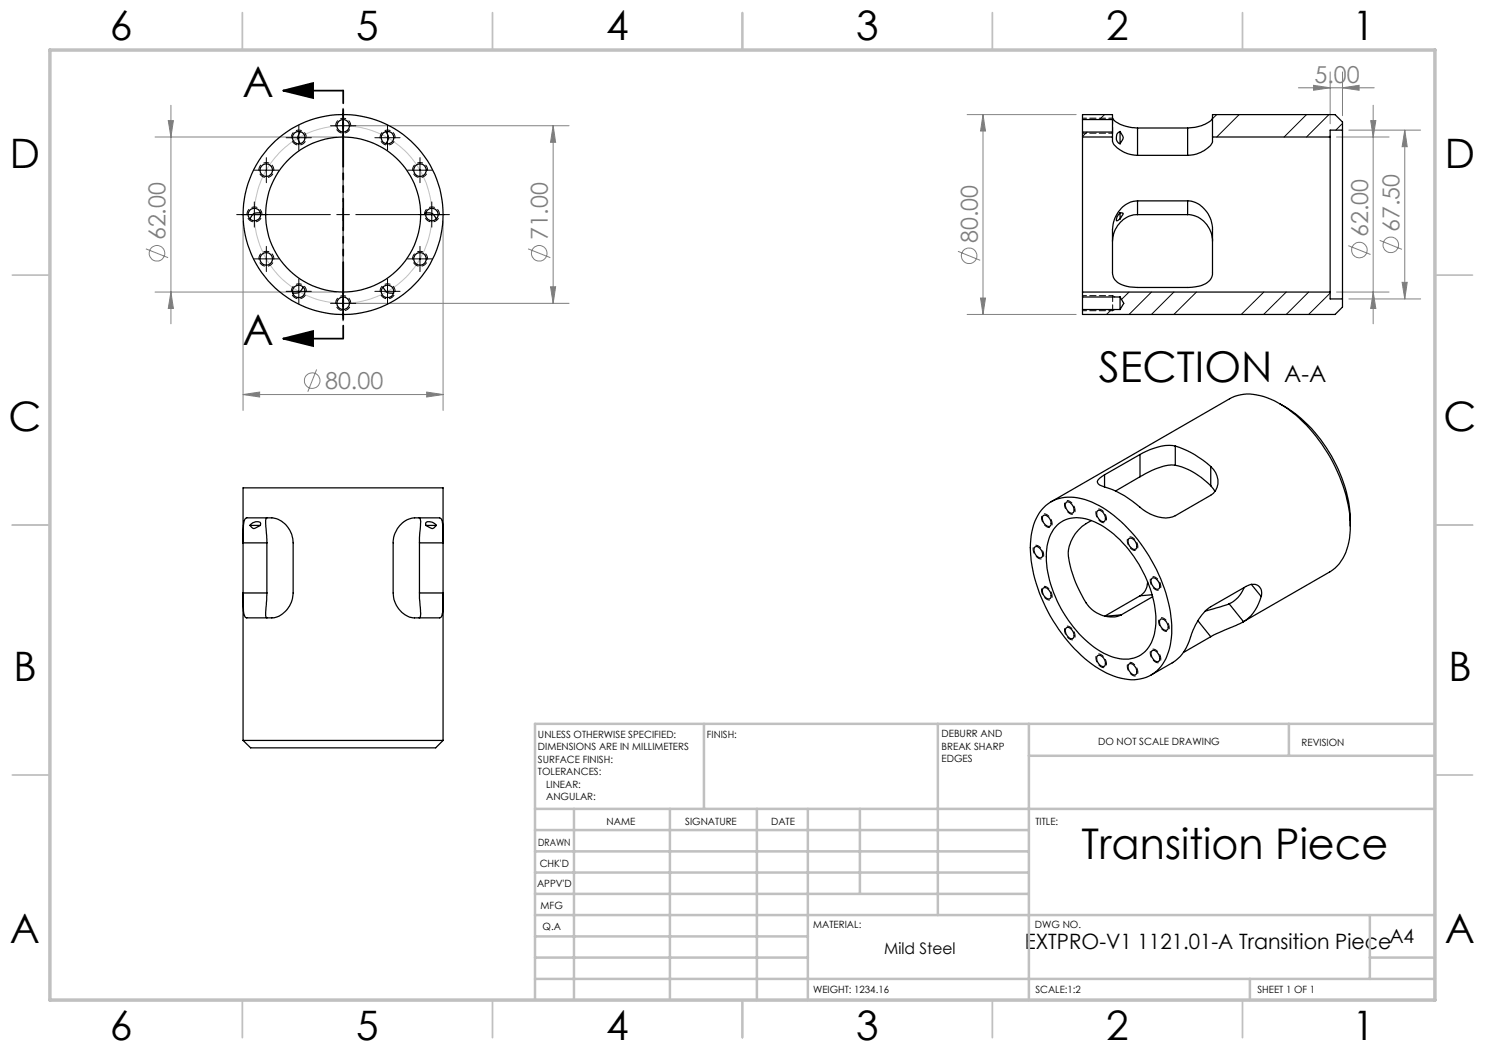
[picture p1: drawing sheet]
<svg xmlns="http://www.w3.org/2000/svg" width="297mm" height="210mm" viewBox="0 0 297 210" stroke-linecap="round" stroke-linejoin="round" font-family="sans-serif">
<g fill="none" stroke="#808080" stroke-width=".2">
<path d="M259.7 17.6h15.1M262.7 17.1l3.3 .5-3.3 .5zM266 14.4v10.4M268.5 17.6l3.3-.5v1zM268.5 14.4v8.7M31 27.4h36.3M33.7 24.1h1l-.5 3.3zM34.2 21.1v43.7M69.9 25.1h43.9M110.6 25.1l.5 3.4h-1zM110.6 25.1v35.6M193.4 22.9h21.8"/>
<path d="M196.6 22.9v40M196.6 22.9l.5 3.3h-1zM267.3 27.4h10.5M269.8 26h14.3M274.1 24.1h1.1l-.6 3.3zM274.6 21.1v43.7M281 26v33.8M281 26l.4 3.3h-1zM29.2 49.8l4.4 1.7M31 58.4h36.3M34.2 58.4l.5 3.3h-1zM48.6 44.2v37.9"/>
<path d="M88.6 44.2v37.9M105.6 49.8l4.5 1.7M110.1 57.4h1l-.5 3.3zM191.6 50.3l4.4 1.8M196.1 59.6h1l-.5 3.3zM267.3 58.4h10.5M269.7 49.1l4.4 1.8M269.8 59.8h14.3M274.6 58.4l.6 3.3h-1.1zM275.9 48.1l4.5 1.8M280.4 56.5h1l-.4 3.3zM48.6 78.9l3.3-.5v1z"/>
<path d="M48.6 78.9h40M63.3 73.9l-1.7 4.4M69.9 60.7h43.9M85.3 78.4l3.3 .5-3.3 .5zM193.4 62.9h21.8"/>
<circle cx="31.4" cy="50.7" r="1.55"/>
<circle cx="107.9" cy="50.7" r="1.56"/>
<circle cx="193.8" cy="51.2" r="1.56"/>
<circle cx="271.9" cy="50" r="1.55"/>
<circle cx="278.2" cy="49" r="1.55"/>
<circle cx="62.4" cy="76.1" r="1.56"/>
</g>
<path d="M56.6 18.1l6-1.5v3zM56.6 18.1h12M56.6 67.7l6-1.5v3zM56.6 67.7h12" fill="none" stroke="#000" stroke-width=".35"/>
<circle cx="68.6" cy="42.9" r="17.7" fill="none" stroke="#c0c0c0" stroke-width=".2"/>
<g fill="none" stroke="#000" stroke-width=".2" stroke-dasharray="1.3 .6" stroke-dashoffset=".7" stroke-linecap="butt">
<path d="M53.3 32.5a1.5 1.5 0 0 1 1.3 2.2 1.5 1.5 0 0 1-2.6 .2 1.5 1.5 0 0 1 1.1-2.4h.2M59.8 26a1.5 1.5 0 0 1 1.3 2.2 1.5 1.5 0 0 1-2.6 .2 1.5 1.5 0 0 1 1.1-2.4h.2M68.6 23.6a1.5 1.5 0 0 1 1.4 2.2 1.5 1.5 0 0 1-2.6 .2 1.5 1.5 0 0 1 1.1-2.4h.1M77.5 26a1.5 1.5 0 0 1 1.3 2.2 1.5 1.5 0 0 1-2.5 .2 1.5 1.5 0 0 1 1-2.4h.2M84 32.5a1.5 1.5 0 0 1 1.3 2.2 1.5 1.5 0 0 1-2.5 .2 1.5 1.5 0 0 1 1-2.4h.2M50.9 41.4a1.5 1.5 0 0 1 1.3 2.2 1.5 1.5 0 0 1-2.5 .1 1.5 1.5 0 0 1 1-2.3h.2M53.3 50.3a1.5 1.5 0 0 1 1.3 2.2 1.5 1.5 0 0 1-2.6 .1 1.5 1.5 0 0 1 1.1-2.3h.2M59.8 56.8a1.5 1.5 0 0 1 1.3 2.2 1.5 1.5 0 0 1-2.6 .1 1.5 1.5 0 0 1 1.1-2.3h.2M68.6 59.1a1.5 1.5 0 0 1 1.4 2.2 1.5 1.5 0 0 1-2.6 .2 1.5 1.5 0 0 1 1.1-2.4h.1M77.5 56.8a1.5 1.5 0 0 1 1.3 2.2 1.5 1.5 0 0 1-2.5 .1 1.5 1.5 0 0 1 1-2.3h.2M84 50.3a1.5 1.5 0 0 1 1.3 2.2 1.5 1.5 0 0 1-2.5 .1 1.5 1.5 0 0 1 1-2.3h.2M86.4 41.4a1.5 1.5 0 0 1 1.3 2.2 1.5 1.5 0 0 1-2.5 .1 1.5 1.5 0 0 1 1-2.3h.2"/>
<path d="M207.7 109.2a1.82 1.82 0 0 1 .8 2.5 1.74 1.74 0 0 1-1.9-1.8v-.2a.64 .64 0 0 1 .4-.6 .64 .64 0 0 1 .7 .1M209.4 102.9a1.82 1.82 0 0 1 .7 2.5 1.74 1.74 0 0 1-1.8-1.8v-.1a.64 .64 0 0 1 .3-.7 .64 .64 0 0 1 .8 .1M209.4 117.4a1.82 1.82 0 0 1 .7 2.5 1.74 1.74 0 0 1-1.8-1.8v-.1a.64 .64 0 0 1 .3-.7 .64 .64 0 0 1 .8 .1M214 100.3a1.82 1.82 0 0 1 .7 2.5 1.74 1.74 0 0 1-1.8-1.8v-.2a.64 .64 0 0 1 .3-.6 .64 .64 0 0 1 .8 .1M220.2 101.9a1.82 1.82 0 0 1 .8 2.6 1.74 1.74 0 0 1-1.8-1.9v-.1a.64 .64 0 0 1 .3-.6 .64 .64 0 0 1 .7 0M226.5 107.5a1.82 1.82 0 0 1 .8 2.5 1.74 1.74 0 0 1-1.8-1.8v-.1a.64 .64 0 0 1 .3-.7 .64 .64 0 0 1 .7 .1M231.1 115.5a1.82 1.82 0 0 1 .8 2.5 1.74 1.74 0 0 1-1.9-1.8v-.2a.64 .64 0 0 1 .4-.6 .64 .64 0 0 1 .7 .1M214 125.4a1.82 1.82 0 0 1 .7 2.5 1.74 1.74 0 0 1-1.8-1.8v-.2a.64 .64 0 0 1 .3-.6 .64 .64 0 0 1 .8 .1M220.2 130.9a1.82 1.82 0 0 1 .8 2.5 1.74 1.74 0 0 1-1.8-1.8v-.1a.64 .64 0 0 1 .3-.7 .64 .64 0 0 1 .7 .1M226.5 132.6a1.82 1.82 0 0 1 .8 2.5 1.74 1.74 0 0 1-1.8-1.8v-.1a.64 .64 0 0 1 .3-.7 .64 .64 0 0 1 .7 .1M231.1 130a1.82 1.82 0 0 1 .8 2.5 1.74 1.74 0 0 1-1.9-1.9v-.1a.64 .64 0 0 1 .4-.6 .64 .64 0 0 1 .7 .1M232.8 123.7a1.82 1.82 0 0 1 .8 2.5 1.74 1.74 0 0 1-1.9-1.8v-.2a.64 .64 0 0 1 .4-.6 .64 .64 0 0 1 .7 .1"/>
</g>
<path d="M68.6 18.1v49.6" fill="none" stroke="#000" stroke-width=".35" stroke-dasharray="6.3 1.3 1.3 1.3 1.3 1.3" stroke-dashoffset="3.8"/>
<g fill="none" stroke="#c0c0c0" stroke-width=".35">
<path d="M48.5 2.5v7.5M98.5 2.5v7.5M148.5 2.5v7.5M198.5 2.5v7.5M248.5 2.5v7.5M2.5 55h7.5M287 55h7.5M2.5 105h7.5M287 105h7.5M2.5 155h7.5M287 155h7.5M48.5 200v7.5"/>
<path d="M98.5 200v7.5M148.5 200v7.5M198.5 200v7.5M248.5 200v7.5"/>
</g>
<g fill="none" stroke="#c0c0c0" stroke-width=".5">
<path d="M140.8 144.8v17M187.6 144.8v38.2M205.8 144.8v55.2M205.8 151.2h81.2M257.8 144.8v6.4M287 144.8h-180v55.2M107 161.8h180M107 178.8h98.8M107 174.5h98.8M107 170.3h98.8M107 166h98.8M114.8 161.8v38.2"/>
<path d="M134 161.8v38.2M151.4 161.8v38.2M161.6 161.8v38.2M172 161.8v17M107 195.8h180M107 191.5h54.6M107 187.3h54.6M107 183h180M250 195.8v4.2M274 191.5h13M274 183v12.8"/>
</g>
<path d="M10 10h277v190h-277z" fill="none" stroke="#c0c0c0" stroke-width=".7"/>
<path d="M222.5 26.6v-3M222.5 62.1v-3" fill="none" stroke="#000" stroke-width=".2" stroke-dasharray="1.3 .6" stroke-dashoffset=".1"/>
<path d="M216.5 23.6h6M216.5 26.6h6M216.5 59.1h6M216.5 62.1h6" fill="none" stroke="#000" stroke-width=".2" stroke-dasharray="1.3 .6" stroke-dashoffset=".5"/>
<path d="M222.5 59.1l.5 .3M222.5 62.1l.5-.2" fill="none" stroke="#000" stroke-width=".2" stroke-dasharray="1.3 .6"/>
<g fill="none" stroke="#000" stroke-width=".2">
<path d="M50.7 34h5.1M53.3 31.5v5M57.2 27.5h5.1M59.8 25v5M66.1 25.1h5.1M68.6 21.7v18.7M75 27.5h5M77.5 25v5M81.5 34h5M84 31.5v5M47.3 42.9h18.8M50.7 51.8h5.1"/>
<path d="M50.9 40.4v5M53.3 49.3v5M57.2 58.3h5.1M59.8 55.8v5M67.3 42.9h2.6M68.6 41.7v2.5M68.6 45.5v18.7M71.2 42.9h18.7M75 58.3h5M77.5 55.8v5M81.5 51.8h5M84 49.3v5"/>
<path d="M86.4 40.4v5M66.1 60.7h5.1"/>
</g>
<path d="M56.6 18.1l6-1.5v3zM56.6 67.7l6-1.5v3z" fill="#000"/>
<g fill="#808080">
<path d="M110.1 57.4h1l-.5 3.3zM110.6 25.1l.5 3.4h-1z"/>
<path d="M268.5 17.6l3.3-.5v1zM262.7 17.1l3.3 .5-3.3 .5z"/>
<path d="M48.6 78.9l3.3-.5v1zM85.3 78.4l3.3 .5-3.3 .5z"/>
<path d="M33.7 24.1h1l-.5 3.3zM34.2 58.4l.5 3.3h-1zM281 26l.4 3.3h-1zM280.4 56.5h1l-.4 3.3zM274.1 24.1h1.1l-.6 3.3zM274.6 58.4l.6 3.3h-1.1zM196.6 22.9l.5 3.3h-1zM196.1 59.6h1l-.5 3.3z"/>
</g>
<g fill="none" stroke="#000" stroke-width=".25">
<path d="M60 26.3a1.75 1.75 0 0 0 0 2.4M77.2 26.3a1.66 1.66 0 0 1 0 2.4M216.5 27.4v31M216.5 23.9v2.5M216.5 27.4h6M216.5 23.9v-1h6v1M216.5 26.4v1M216.5 23.9h6M216.5 26.4h6M222.5 23.6a5.1 5.1 0 0 0 4.2 1.9l.8 .1M222.5 27.4a2.14 2.14 0 0 0 1.2 2.4 6.7 6.7 0 0 0 3.8 1.3M222.5 23.9v2.5"/>
<path d="M222.5 26.4v1M223.6 26.6l.4-.3 .6 1.2-.6 1.2a1.37 1.37 0 0 1-.4-2.1zM224 26.3v2.5M227.5 25.6h10M227.5 31.1h10M227.5 25.6v5.5M237.5 25.6v5.5M242.5 23.6a3.6 3.6 0 0 1-2.4 1.6l-1.1 .3-1.5 .1M242.5 27.4a2.28 2.28 0 0 1-1.5 2.6 6.6 6.6 0 0 1-3.5 1.1M242.5 27.4h23.5M266 27.4v31M268.5 26v33.8"/>
<path d="M268.5 26v-1.6l-1.5-1.5h-24.5v4.5M268.5 26h-2.5v1.4M52.1 42.6a1.63 1.63 0 0 0-2.1 1.2M60.6 57.4a1.7 1.7 0 0 1-2 1.2M76.6 57.4a1.68 1.68 0 0 0 2.1 1.2M85.2 42.6a1.68 1.68 0 0 1 2.1 1.2M216.5 59.4v2.5M216.5 58.4v1M216.5 59.4h7.5M216.5 58.4h49.5M224 59.4v2.5M224 42.6l-.6 .9a.46 .46 0 0 0 0 .7l.6-.4"/>
<path d="M224 42.6l.6 .1-.6 1.1M224 42.6v1.2M224 59.4l.8 1.3-.8 1.2M227.5 42.9a5.4 5.4 0 0 0-5 5.4M227.5 40.2a5.5 5.5 0 0 0-5 5.4v7.7a3.3 3.3 0 0 0 .9 3.1 6.7 6.7 0 0 0 4.1 1.1h10a5.4 5.4 0 0 0 4.7-1.7l.3-.9v-5.5a18 18 0 0 0-.3-5.3 5.3 5.3 0 0 0-4.7-3.9M227.5 42.9h10M227.5 40.2h10M227.5 40.2v2.7M237.5 42.9a5.3 5.3 0 0 1 5 5.4M237.5 40.2v2.7M266 58.4v1.4h2.5M268.5 59.8v1.6l-1.5 1.5h-50.5v-1"/>
<path d="M216.5 61.9h7.5M220.9 95l-.5 .3a1.34 1.34 0 0 0-.9 1.2 1.78 1.78 0 0 0 1.4 .9M220.9 95v2.4M228 90.9l-7.1 4.1M228 95.3l-4.9 2.9M228 90.9v4.4M235.1 89.2a18.7 18.7 0 0 1 7 4.1M235.1 89.2a11.1 11.1 0 0 0-7.1 1.7M235.1 93.1a9.3 9.3 0 0 0-5.3 1.3l-1.8 .9M235.1 93.1a13.9 13.9 0 0 1 7 4M235.1 89.2v3.9M242.1 93.3a3.6 3.6 0 0 1 0 5.8l-7 4a6.4 6.4 0 0 1-6.5-1.2 19.3 19.3 0 0 0-7.7-4.5"/>
<path d="M242.1 97.1l.9 1.2M242.1 93.3v3.8M255.9 80.7a28.7 28.7 0 0 1 13.6 18.6l.4 2.6 .2 3.3M50 105.1h2.1M50.1 105a1.43 1.43 0 0 1 2-.4v.5l-1.3 .6-.4-.2-.4-.4zM53.4 108.6h-4.8l.1-3.2a1.78 1.78 0 0 1 .7-1.8h3.5a5 5 0 0 1 5.7 5v10a5 5 0 0 1-4.2 5h-4.7a.76 .76 0 0 1-.9-.9l-.2-4.1h4.8M53.4 118.6l-.3 4.5 .3 .5M53.4 108.6v10M53.4 103.6a1.8 1.8 0 0 0-.2 1.7l.2 3.3M83.8 103.6a1.06 1.06 0 0 1 .3 1.2l-.2 3.8M83.9 108.6h4.7v-3.2a1.73 1.73 0 0 0-.7-1.8h-2.8a6.3 6.3 0 0 0-4 .5 5.2 5.2 0 0 0-2.5 4.5v10a4.9 4.9 0 0 0 5.8 5h3.2a.84 .84 0 0 0 .9-1.1l.1-3.9h-4.7M83.9 118.6l.2 3.7a.95 .95 0 0 1-.3 1.3"/>
<path d="M83.9 108.6v10M85.2 105.1a.56 .56 0 0 1 .1-.7 .56 .56 0 0 1 .6-.1l.7 .2 .7 .6M85.2 105.1l1.3 .6 .8-.6M85.2 105.1h2.1M206.9 109.4a.92 .92 0 0 1 1.3 .6 .95 .95 0 0 1-.1 1.6 1.6 1.6 0 0 1-1.2-2.2zM208.6 103.1a1.29 1.29 0 0 1 1.6 1.3 .62 .62 0 0 1-.3 .9 .62 .62 0 0 1-.8-.3 1.5 1.5 0 0 1-.5-1.9zM208.6 117.6a1.16 1.16 0 0 1 1.5 1.1 .64 .64 0 0 1 .1 .8 .64 .64 0 0 1-.8 .2 1.65 1.65 0 0 1-.8-2.1zM209.1 101.1a8.2 8.2 0 0 1 8.6-1 25.5 25.5 0 0 1 11.6 10.3 28.3 28.3 0 0 1 5 17.1 8.8 8.8 0 0 1-5 8 11.1 11.1 0 0 1-9.4-1.7 31.3 31.3 0 0 1-13.8-24.3 11 11 0 0 1 3-8.4zM210.2 100.4l35.7-20.6a8.8 8.8 0 0 1 8.2 0 26.4 26.4 0 0 1 11.4 10.8 27.4 27.4 0 0 1 4.4 17.1 9 9 0 0 1-4 6.7l-17.3 10M211.4 105a6.6 6.6 0 0 1 7.5-.6 23 23 0 0 1 11.1 13.2 15 15 0 0 1 .3 10.9 5.9 5.9 0 0 1-7.6 3 19.7 19.7 0 0 1-10-9 20.9 20.9 0 0 1-3.3-13.3 7.5 7.5 0 0 1 2-4.2zM213.2 100.5a1.16 1.16 0 0 1 1.5 1.1 .66 .66 0 0 1-.1 .9 .66 .66 0 0 1-.9-.2 1.64 1.64 0 0 1-.5-1.8zM218.3 104.1a7.6 7.6 0 0 0-4.1 9.9 22.6 22.6 0 0 0 4 7.7 5.7 5.7 0 0 0 6.1 1.3"/>
<path d="M219.5 102.2a1.16 1.16 0 0 1 1.5 1 .65 .65 0 0 1 0 .8 .65 .65 0 0 1-.7 .3 1.65 1.65 0 0 1-.8-2.1zM225.8 107.7a1.29 1.29 0 0 1 1.6 1.3 .62 .62 0 0 1-.3 .9 .62 .62 0 0 1-.9-.3 1.48 1.48 0 0 1-.4-1.9zM228 119.2l-7 4M229.5 116.4a3.2 3.2 0 0 1-1.5 2.8M230.4 115.7a1.16 1.16 0 0 1 1.5 1.1 .66 .66 0 0 1-.1 .9 .66 .66 0 0 1-1-.2 1.64 1.64 0 0 1-.4-1.8zM230.4 118.9l-2.4 .3M230.5 119.3l-6.2 3.7M248.8 117.5a6 6 0 0 1-3 3.2M250.3 116.9l1.9 2.4M252.2 119.3a1.81 1.81 0 0 0-.5-2.1 1.81 1.81 0 0 0-2.2-.1l-7.4 4.2a11.4 11.4 0 0 0-4 6.2 8.3 8.3 0 0 1-3.6 5.1l-4.3 2.4M252.2 119.3a8.5 8.5 0 0 1-3.5 5M213.2 125.6a1.16 1.16 0 0 1 1.5 1.1 .7 .7 0 0 1-.2 1 .7 .7 0 0 1-1-.5 1.4 1.4 0 0 1-.3-1.6z"/>
<path d="M219.5 131.2a1.29 1.29 0 0 1 1.6 1.3 .62 .62 0 0 1-.3 .8 .62 .62 0 0 1-.8-.3 1.48 1.48 0 0 1-.5-1.8zM224.3 123l-3.2 .3M225.9 132.7a1.55 1.55 0 0 1 1.3 2.2 1.2 1.2 0 0 1-1.5-1.1l-.1-.7zM230.4 130.2a1.16 1.16 0 0 1 1.5 1.1 .66 .66 0 0 1-.1 .9 .66 .66 0 0 1-1-.2 1.64 1.64 0 0 1-.4-1.8zM232.1 123.9a1.16 1.16 0 0 1 1.5 1.1 .67 .67 0 0 1-.2 1 .67 .67 0 0 1-.9-.2 1.55 1.55 0 0 1-.4-1.9zM239.6 124.1l2.5 3.2M242.1 127.3l-5.4 3.2M245.8 120.7l-4.8 1.5M245.8 120.7l2.9 3.6M248.7 124.3l-6.6 3M48.6 148.1h40M48.6 148.1v-50.5h40v50.5"/>
<path d="M48.6 148.1l1.5 1.5h37l1.5-1.5"/>
<circle cx="53.2" cy="34" r="1.25"/>
<circle cx="59.8" cy="27.5" r="1.24"/>
<circle cx="68.6" cy="25.2" r="1.24"/>
<circle cx="77.5" cy="27.5" r="1.24"/>
<circle cx="84" cy="34" r="1.25"/>
<circle cx="50.9" cy="42.9" r="1.26"/>
<circle cx="53.2" cy="51.8" r="1.25"/>
<circle cx="59.8" cy="58.3" r="1.24"/>
<circle cx="68.6" cy="42.9" r="20"/>
<circle cx="68.6" cy="42.9" r="15.5"/>
<circle cx="77.5" cy="58.3" r="1.24"/>
<circle cx="84" cy="51.8" r="1.25"/>
<circle cx="86.4" cy="42.9" r="1.24"/>
<circle cx="68.6" cy="60.7" r="1.24"/>
</g>
<g fill="none" stroke="#000" stroke-width=".2">
<path d="M217.4 26.4l-.9 .9M220.9 22.9l-1 1M243.3 22.9l-.8 .8M247.8 22.9l-4.5 4.5M261.3 22.9l-4.5 4.5M265.8 22.9l-4.5 4.5M266 27.2l-.2 .2M268.5 24.7l-1.3 1.3M225.8 58.4l-1.5 1.5M230.3 58.4l-4.5 4.5M234.8 58.4l-4.5 4.5M239.3 58.4l-4.5 4.5"/>
<path d="M252.8 58.4l-4.6 4.5M257.2 58.4l-4.5 4.5M261.7 58.4l-4.5 4.5M266 58.6l-4.3 4.3M222.3 61.9l-1 1"/>
</g>
<g font-size="8.5">
<text x="48.5" y="19.3">A</text>
<text x="48.5" y="68.9">A</text>
<text x="219.7" y="76.4">SECTION</text>
<text x="216.3" y="171.8">Transition Piece</text>
</g>
<g font-size="8.1">
<text x="22" y="8">6</text>
<text x="71.2" y="8">5</text>
<text x="121.2" y="8">4</text>
<text x="171.3" y="8">3</text>
<text x="221.3" y="8">2</text>
<text x="270.5" y="8">1</text>
<text x="2" y="33.6">D</text>
<text x="289" y="33.6">D</text>
<text x="1.7" y="86.1">C</text>
<text x="288.7" y="86.1">C</text>
<text x="2.7" y="136.1">B</text>
<text x="289.7" y="136.1">B</text>
<text x="2" y="188.6">A</text>
<text x="289" y="188.6">A</text>
<text x="22" y="208">6</text>
<text x="71.2" y="208">5</text>
<text x="121.2" y="208">4</text>
<text x="171.3" y="208">3</text>
<text x="221.3" y="208">2</text>
<text x="270.5" y="208">1</text>
</g>
<g font-size="4.7" fill="#808080">
<text x="262.9" y="16.5">5.00</text>
<text x="273.6" y="47.4" transform="rotate(-90 273.6 47.4)">62.00</text>
<text x="279.9" y="46.4" transform="rotate(-90 279.9 46.4)">67.50</text>
<text x="33.1" y="48.1" transform="rotate(-90 33.1 48.1)">62.00</text>
<text x="109.6" y="48.1" transform="rotate(-90 109.6 48.1)">71.00</text>
<text x="195.6" y="48.6" transform="rotate(-90 195.6 48.6)">80.00</text>
<text x="65" y="77.8">80.00</text>
</g>
<text font-size="4.7" x="256.9" y="76.4">A-A</text>
<text font-size="4.2" x="205" y="189.8">EXTPRO-V1 1121.01-A Transition Piece</text>
<text font-size="3.9" x="277.9" y="188.5">A4</text>
<text font-size="3.2" x="176.8" y="190.9">Mild Steel</text>
<g font-size="2">
<text x="107.6" y="147.6">UNLESS OTHERWISE SPECIFIED:</text>
<text x="141.4" y="147.6">FINISH:</text>
<text x="188.3" y="147.5">DEBURR AND</text>
<text x="188.3" y="150">BREAK SHARP</text>
<text x="219.6" y="149">DO NOT SCALE DRAWING</text>
<text x="260.3" y="149.2">REVISION</text>
<text x="107.6" y="150.1">DIMENSIONS ARE IN MILLIMETERS</text>
<text x="107.6" y="152.6">SURFACE FINISH:</text>
<text x="107.6" y="155.1">TOLERANCES:</text>
<text x="188.3" y="152.5">EDGES</text>
<text x="109.2" y="157.6">LINEAR:</text>
<text x="109.2" y="160.1">ANGULAR:</text>
<text x="121.3" y="165">NAME</text>
<text x="137" y="164.9">SIGNATURE</text>
<text x="154.2" y="164.9">DATE</text>
<text x="207.1" y="164.9">TITLE:</text>
<text x="107.6" y="169.1">DRAWN</text>
<text x="107.9" y="173.3">CHK'D</text>
<text x="107.4" y="177.4">APPV'D</text>
<text x="108.1" y="181.8">MFG</text>
<text x="108.5" y="186">Q.A</text>
<text x="162.6" y="185.5">MATERIAL:</text>
<text x="207" y="185.5">DWG NO.</text>
<text x="162.6" y="198.5">WEIGHT: 1234.16</text>
<text x="207.1" y="198.6">SCALE:1:2</text>
<text x="251.5" y="198.6">SHEET 1 OF 1</text>
</g>
</svg>
